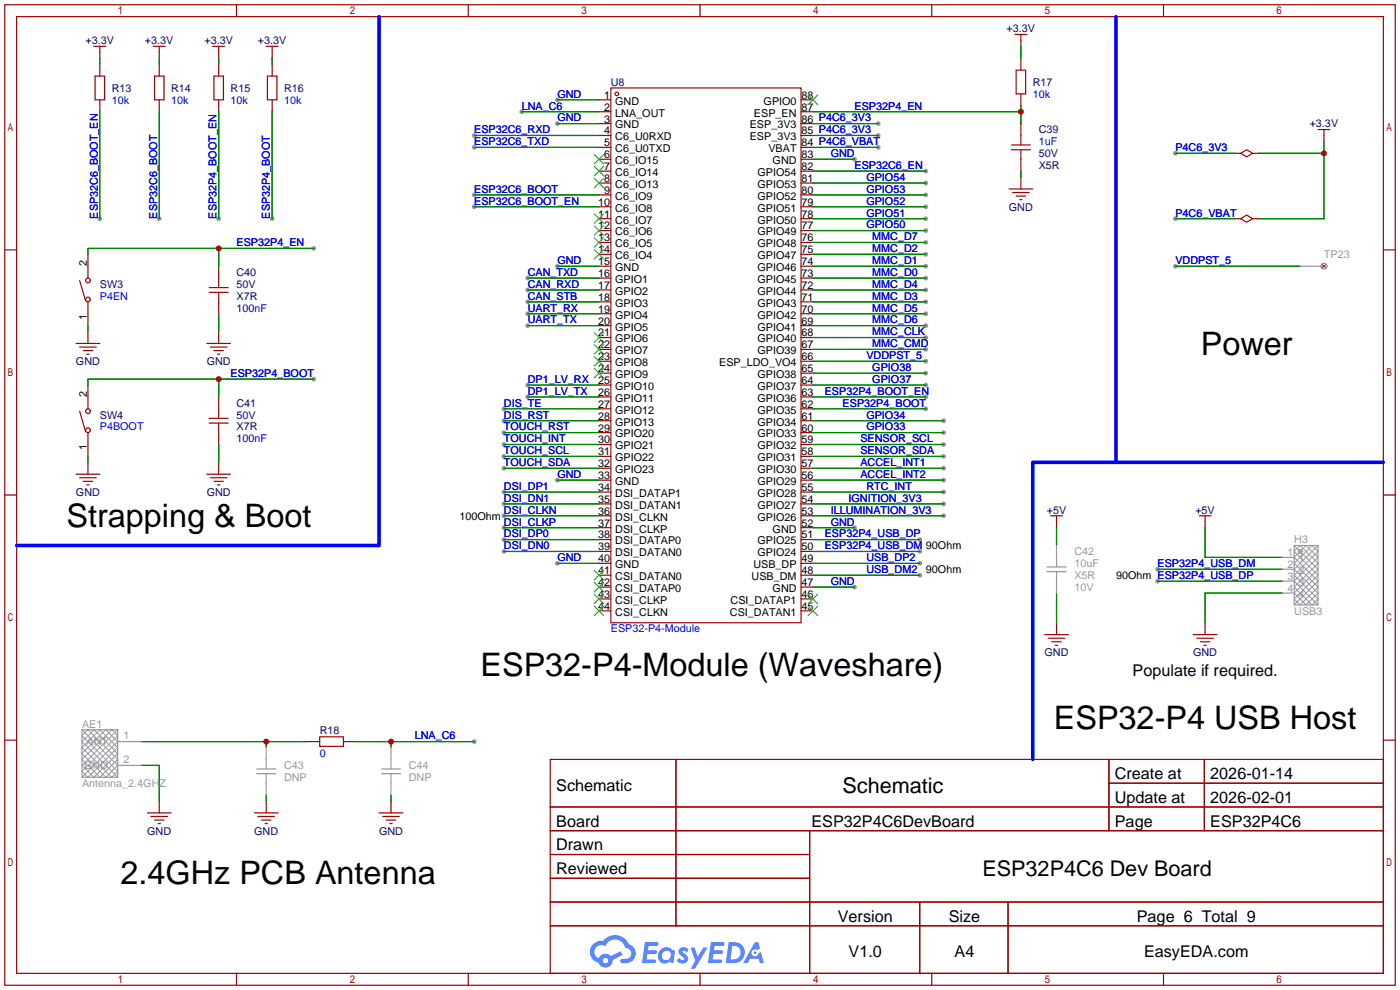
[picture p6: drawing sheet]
<svg xmlns="http://www.w3.org/2000/svg" width="299mm" height="212mm" viewBox="0 0 299 212" stroke-linecap="round" stroke-linejoin="round" font-family="sans-serif">
<g fill="#999">
<circle cx="101.3" cy="31.5" r=".51"/>
<circle cx="101.3" cy="29" r=".51"/>
<circle cx="197.9" cy="36.6" r=".51"/>
<circle cx="101.3" cy="41.7" r=".51"/>
<circle cx="196.6" cy="122.9" r=".51"/>
<circle cx="196.6" cy="120.4" r=".51"/>
<circle cx="196.6" cy="117.9" r=".51"/>
<circle cx="196.6" cy="115.3" r=".51"/>
<circle cx="247.4" cy="124.2" r=".51"/>
<circle cx="247.4" cy="121.7" r=".51"/>
<circle cx="101.3" cy="44.2" r=".51"/>
<circle cx="21.3" cy="46.7" r=".51"/>
<circle cx="197.9" cy="84.8" r=".51"/>
<circle cx="197.9" cy="87.4" r=".51"/>
<circle cx="46.7" cy="46.7" r=".51"/>
<circle cx="58.2" cy="46.7" r=".51"/>
<circle cx="34" cy="46.7" r=".51"/>
<circle cx="67.1" cy="53.1" r=".51"/>
<circle cx="67.1" cy="81" r=".51"/>
<circle cx="119.1" cy="21.3" r=".51"/>
<circle cx="119.1" cy="26.4" r=".51"/>
<circle cx="187.7" cy="31.5" r=".51"/>
<circle cx="187.7" cy="29" r=".51"/>
<circle cx="187.7" cy="26.4" r=".51"/>
<circle cx="251.2" cy="32.8" r=".51"/>
<circle cx="119.1" cy="56.9" r=".51"/>
<circle cx="119.1" cy="102.6" r=".51"/>
<circle cx="182.6" cy="34" r=".51"/>
<circle cx="182.6" cy="112.8" r=".51"/>
<circle cx="182.6" cy="125.5" r=".51"/>
<circle cx="197.9" cy="69.6" r=".51"/>
<circle cx="197.9" cy="67.1" r=".51"/>
<circle cx="197.9" cy="64.5" r=".51"/>
<circle cx="197.9" cy="62" r=".51"/>
<circle cx="197.9" cy="59.4" r=".51"/>
<circle cx="119.1" cy="120.4" r=".51"/>
<circle cx="112.8" cy="62" r=".51"/>
<circle cx="112.8" cy="64.5" r=".51"/>
<circle cx="112.8" cy="67.1" r=".51"/>
<circle cx="107.7" cy="115.3" r=".51"/>
<circle cx="107.7" cy="117.9" r=".51"/>
<circle cx="107.7" cy="112.8" r=".51"/>
<circle cx="107.7" cy="110.2" r=".51"/>
<circle cx="107.7" cy="107.7" r=".51"/>
<circle cx="107.7" cy="105.2" r=".51"/>
<circle cx="112.8" cy="82.3" r=".51"/>
<circle cx="112.8" cy="84.8" r=".51"/>
<circle cx="107.7" cy="89.9" r=".51"/>
<circle cx="107.7" cy="92.5" r=".51"/>
<circle cx="107.7" cy="95" r=".51"/>
<circle cx="107.7" cy="97.5" r=".51"/>
<circle cx="107.7" cy="100.1" r=".51"/>
<circle cx="201.7" cy="100.1" r=".51"/>
<circle cx="201.7" cy="97.5" r=".51"/>
<circle cx="251.2" cy="46.7" r=".51"/>
<circle cx="197.9" cy="77.2" r=".51"/>
<circle cx="251.2" cy="56.9" r=".51"/>
<circle cx="197.9" cy="46.7" r=".51"/>
<circle cx="197.9" cy="44.2" r=".51"/>
<circle cx="197.9" cy="41.7" r=".51"/>
<circle cx="101.3" cy="158.5" r=".51"/>
<circle cx="111.5" cy="23.9" r=".51"/>
<circle cx="197.9" cy="82.3" r=".51"/>
<circle cx="197.9" cy="79.8" r=".51"/>
<circle cx="197.9" cy="74.7" r=".51"/>
<circle cx="197.9" cy="72.1" r=".51"/>
<circle cx="197.9" cy="56.9" r=".51"/>
<circle cx="197.9" cy="49.3" r=".51"/>
<circle cx="197.9" cy="51.8" r=".51"/>
<circle cx="197.9" cy="54.4" r=".51"/>
<circle cx="197.9" cy="39.1" r=".51"/>
<circle cx="201.7" cy="110.2" r=".51"/>
<circle cx="201.7" cy="107.7" r=".51"/>
<circle cx="112.8" cy="59.4" r=".51"/>
<circle cx="112.8" cy="69.6" r=".51"/>
<circle cx="201.7" cy="92.5" r=".51"/>
<circle cx="201.7" cy="89.9" r=".51"/>
<circle cx="201.7" cy="95" r=".51"/>
<circle cx="201.7" cy="105.2" r=".51"/>
<circle cx="201.7" cy="102.6" r=".51"/>
<circle cx="107.7" cy="87.4" r=".51"/>
</g>
<g fill="none" stroke="#a10000" stroke-width=".25">
<path d="M1 1h297.2v209.6h-297.2zM3.6 3.6h292.1v204.4h-292.1zM50.5 1v2.6M100.1 1v2.6M149.6 1v2.6M199.1 1v2.6M248.7 1v2.6M1 53.4h2.6M295.7 53.4h2.5M1 105.8h2.6M295.7 105.8h2.5M1 158.2h2.6"/>
<path d="M295.7 158.2h2.5M117.6 162.3h178.1v45.7h-178.1zM117.6 172.5h178.1M117.6 177.5h178.1M144.5 162.3v35.6M173 177.5v30.5M237 162.3v15.2M237 167.4h58.7M257.4 162.3v15.2M117.6 182.6h55.4M117.6 192.8h178.1M117.6 187.7h55.4"/>
<path d="M117.6 197.9h178.1M196.6 192.8v15.2M215.4 192.8v15.2M50.5 208v2.6M100.1 208v2.6M149.6 208v2.6M199.1 208v2.6M248.7 208v2.6"/>
</g>
<g fill="#5487ff">
<path d="M145.3 202.7a1.3 1.3 0 0 1 1.9 .3l-.4 .6a.54 .54 0 0 0-.9-.2l.1 .2a1.34 1.34 0 0 1 .9 1.8 1.47 1.47 0 0 1-2.3-.1l.5-.6 .8 .5a.31 .31 0 0 0 .4-.3 .31 .31 0 0 0-.3-.4 1.12 1.12 0 0 1-.7-1.8z"/>
<path d="M147.6 202.5h.9l.6 2 1.2-2h.9l-2.7 4.6h-.9l1-1.7z"/>
<path d="M137.8 201.4h1.7a1.31 1.31 0 0 1 1.2 .2 .4 .4 0 0 1-.3 .5l-1.8 .1-.1 .9h1.6a.4 .4 0 0 1 .4 .4 .4 .4 0 0 1-.5 .4h-1.6l-.2 1.2h1.4a.46 .46 0 0 1 .5 0 .46 .46 0 0 1 .1 .5l-.4 .2h-2.6z"/>
<path d="M151.9 201.4h1.7a1.32 1.32 0 0 1 1.2 .2 .39 .39 0 0 1-.3 .5l-1.8 .1-.1 .9h1.6a.4 .4 0 0 1 .4 .4 .4 .4 0 0 1-.4 .4h-1.7l-.2 1.2h1.4a.46 .46 0 0 1 .5 0 .46 .46 0 0 1 .1 .5l-.4 .2h-2.6z"/>
<path d="M161.3 201.4h.8l.3 1.3-.6 .4a.75 .75 0 0 0-1.1 .3 .75 .75 0 0 0 .5 1 .75 .75 0 0 0 .9-.7l.5-.2 .6 2.3h-.8l-.3-.9h-1.8l-.5 .9h-1z"/>
<path d="M155.7 201.4l-.6 4.4h1.5a2.27 2.27 0 0 0 2.6-2.2 2.27 2.27 0 0 0-2.7-2.2zM156.5 202.1a1.5 1.5 0 0 1 1.8 1.6 1.5 1.5 0 0 1-1.9 1.4h-.3z"/>
<path d="M141.2 203a1.6 1.6 0 0 0-.3 2.3 1.6 1.6 0 0 0 2.3 .2l.7 .3 .3-2.4-.1-.3-.5-.1a1.58 1.58 0 0 0-2.4 0zM141.8 203.5a.98 .98 0 0 1 1.6 .4 .98 .98 0 0 1-1.1 1.3 .94 .94 0 0 1-.9-.7 .94 .94 0 0 1 .4-1z"/>
<path d="M126.8 201.8a2.37 2.37 0 0 0 1.1 4 1.54 1.54 0 0 0 1.8 1 1.54 1.54 0 0 0 1.2-1.6l2.2-1.1-.5-.8-2 1a1.57 1.57 0 0 0-2.7 .5 1.5 1.5 0 0 1-.7-2.1 1.5 1.5 0 0 1 2.2-.5 2.23 2.23 0 0 1 2.3-1.4 2.23 2.23 0 0 1 2 1.8 1.16 1.16 0 0 1 1.2 1.1 1.16 1.16 0 0 1-1.1 1.2h-.7a.47 .47 0 0 0-.5 .4 .47 .47 0 0 0 .4 .5 2.17 2.17 0 0 0 2.5-.9 2.17 2.17 0 0 0-.3-2.7l-.8-.4a3.2 3.2 0 0 0-5.5-.7l-1.1 .1zM128.8 205.3a.6 .6 0 0 1 1.2 0 .6 .6 0 0 1-1.2 0z"/>
<circle cx="161.4" cy="203.6" r=".28"/>
</g>
<g fill="none" stroke="#a10000" stroke-width=".25">
<path d="M20.1 9.9h2.5M20.3 16.3h2.1v5h-2.1zM21.3 9.9v2.5M21.3 13.7v2.6M32.8 9.9h2.5M33 16.3h2.1v5h-2.1zM34 9.9v2.5M34 13.7v2.6M45.5 9.9h2.5M45.7 16.3h2.1v5h-2.1zM46.7 9.9v2.5M46.7 13.7v2.6"/>
<path d="M56.9 9.9h2.5M57.1 16.3h2.1v5h-2.1zM58.2 9.9v2.5M58.2 13.7v2.6M130.6 18.8h40.6v114.3h-40.6zM216.9 7.4h2.6M217.2 15h2v5.1h-2zM218.2 7.4v2.5M218.2 12.4v2.6M21.3 21.3v2.6M34 21.3v2.6M46.7 21.3v2.6"/>
<path d="M58.2 21.3v2.6M128 21.3h2.6M128 23.9h2.6M128 26.4h2.6M128 29h2.6M128 31.5h2.6M128 34h2.6M128 36.6h2.6M128 39.1h2.6M171.2 21.3h2.5M171.2 23.9h2.5M171.2 26.4h2.5"/>
<path d="M171.2 29h2.5M171.2 31.5h2.5M171.2 34h2.5M171.2 36.6h2.5M171.2 39.1h2.5M216.2 31h4M216.2 32h4M218.2 20.1v2.5M218.2 26.4v4.6M218.2 32v4.6M218.2 37.8v2.6M263.9 32.8h1.3"/>
<path d="M265.2 32.8l1.2-.8 1.3 .8-1.3 .7zM267.7 32.8h1.3M281.7 27.7h2.5M283 27.7v2.5M17 59.9l1.3 4.4M18.8 54.4v5M46.7 56.9v4.6M128 41.7h2.6M128 44.2h2.6M128 46.7h2.6M128 49.3h2.6M128 51.8h2.6"/>
<path d="M128 54.4h2.6M128 56.9h2.6M128 59.4h2.6M171.2 41.7h2.5M171.2 44.2h2.5M171.2 46.7h2.5M171.2 49.3h2.5M171.2 51.8h2.5M171.2 54.4h2.5M171.2 56.9h2.5M171.2 59.4h2.5M215.6 40.4h5.1"/>
<path d="M216.4 41.1h3.6M217.2 41.9h2M217.9 42.7h.5M263.9 46.7h1.3M265.2 46.7l1.2-.7 1.3 .7-1.3 .8zM267.7 46.7h1.3M16.3 73.4h5M17 74.2h3.6M17.8 74.9h2M18.5 75.7h.5M18.8 64.5v5.1M18.8 70.9v2.5"/>
<path d="M44.2 73.4h5.1M44.7 61.5h4.1M44.7 62.5h4.1M45 74.2h3.5M45.7 74.9h2.1M46.5 75.7h.5M46.7 62.5v4.6M46.7 70.9v2.5M128 62h2.6M128 64.5h2.6M128 67.1h2.6M128 69.6h2.6"/>
<path d="M128 72.1h2.6M128 74.7h2.6M128 77.2h2.6M128 79.8h2.6M171.2 62h2.5M171.2 64.5h2.5M171.2 67.1h2.5M171.2 69.6h2.5M171.2 72.1h2.5M171.2 74.7h2.5M171.2 77.2h2.5M171.2 79.8h2.5"/>
<path d="M17 87.9l1.3 4.3M18.8 82.3v5.1M18.8 92.5v5M18.8 98.8v2.5M44.7 89.4h4.1M44.7 90.4h4.1M46.7 84.8v4.6M46.7 90.4v4.6M46.7 98.8v2.5M128 82.3h2.6M128 84.8h2.6M128 87.4h2.6"/>
<path d="M128 89.9h2.6M128 92.5h2.6M128 95h2.6M128 97.5h2.6M171.2 82.3h2.5M171.2 84.8h2.5M171.2 87.4h2.5M171.2 89.9h2.5M171.2 92.5h2.5M171.2 95h2.5M171.2 97.5h2.5M16.3 101.3h5"/>
<path d="M17 102.1h3.6M17.8 102.9h2M18.5 103.6h.5M44.2 101.3h5.1M45 102.1h3.5M45.7 102.9h2.1M46.5 103.6h.5M128 100.1h2.6M128 102.6h2.6M128 105.2h2.6M128 107.7h2.6M128 110.2h2.6"/>
<path d="M128 112.8h2.6M128 115.3h2.6M128 117.9h2.6M171.2 100.1h2.5M171.2 102.6h2.5M171.2 105.2h2.5M171.2 107.7h2.5M171.2 110.2h2.5M171.2 112.8h2.5M171.2 115.3h2.5M171.2 117.9h2.5M224.5 110.2h2.6"/>
<path d="M225.8 110.2v2.6M256.3 110.2h2.5M257.6 110.2v2.6M128 120.4h2.6M128 122.9h2.6M128 125.5h2.6M128 128h2.6M128 130.6h2.6M171.2 120.4h2.5M171.2 122.9h2.5M171.2 125.5h2.5M171.2 128h2.5"/>
<path d="M171.2 130.6h2.5M223.3 135.6h5M224 136.4h3.6M224.8 137.2h2M225.6 137.9h.5M225.8 133.1v2.5M255 135.6h5.1M255.8 136.4h3.5M256.5 137.2h2.1M257.3 137.9h.5M257.6 133.1v2.5M65.8 158.5h2.5"/>
<path d="M68.3 157.5h5.1v2h-5.1zM73.4 158.5h2.5M31.5 173.7h5.1M32.3 174.5h3.5M33 175.3h2.1M33.8 176h.5M34 171.2v2.5M54.4 173.7h5M55.1 174.5h3.6M55.9 175.3h2M56.6 176h.5M56.9 171.2v2.5"/>
<path d="M81 173.7h5.1M81.8 174.5h3.5M82.5 175.3h2.1M83.3 176h.5M83.6 171.2v2.5"/>
<circle cx="131.8" cy="20.1" r=".38"/>
<circle cx="18.8" cy="59.9" r=".51"/>
<circle cx="18.8" cy="64" r=".51"/>
<circle cx="18.8" cy="91.9" r=".51"/>
<circle cx="18.8" cy="87.9" r=".51"/>
</g>
<g fill="none" stroke="#3c3" stroke-width=".25">
<path d="M127 33l2 2.1M127 35.6l2 2M127 38.1l2 2M129 33l-2 2.1M129 35.6l-2 2M129 38.1l-2 2M172.7 20.3l2.1 2.1M174.8 20.3l-2.1 2.1M127 45.7l2 2.1M127 48.3l2 2M127 50.8l2 2M127 53.3l2 2.1"/>
<path d="M129 45.7l-2 2.1M129 48.3l-2 2M129 50.8l-2 2M129 53.3l-2 2.1M127 71.1l2 2.1M127 73.7l2 2M127 76.2l2 2M127 78.7l2 2.1M129 71.1l-2 2.1M129 73.7l-2 2M129 76.2l-2 2M129 78.7l-2 2.1"/>
<path d="M127 121.9l2 2.1M127 124.5l2 2M127 127l2 2M127 129.5l2 2.1M129 121.9l-2 2.1M129 124.5l-2 2M129 127l-2 2M129 129.5l-2 2.1M172.7 129.5l2.1 2.1M172.7 127l2.1 2M174.8 129.5l-2.1 2.1M174.8 127l-2.1 2"/>
</g>
<g fill="none" stroke="#008700" stroke-width=".25">
<path d="M21.3 12.4v1.3M34 12.4v1.3M46.7 12.4v1.3M58.2 12.4v1.3M218.2 9.9v2.5M21.3 23.9v22.8M34 23.9v22.8M46.7 23.9v22.8M58.2 23.9v22.8M101.3 31.5h26.7M101.3 29h26.7M111.5 23.9h16.5"/>
<path d="M119.1 21.3h8.9M119.1 26.4h8.9M173.7 31.5h14M173.7 29h14M173.7 36.6h24.2M173.7 23.9h44.5M173.7 26.4h14M173.7 34h8.9M173.7 39.1h24.2M218.2 22.6v3.8M218.2 36.6v1.2M251.2 32.8h12.7"/>
<path d="M269 32.8h14M283 30.2v16.5h-14M46.7 53.1v3.8M67.1 53.1h-48.3v1.3M101.3 41.7h26.7M101.3 44.2h26.7M112.8 59.4h15.2M119.1 56.9h8.9M173.7 41.7h24.2M173.7 44.2h24.2M173.7 46.7h24.2M173.7 56.9h24.2"/>
<path d="M173.7 59.4h24.2M173.7 49.3h24.2M173.7 51.8h24.2M173.7 54.4h24.2M251.2 46.7h12.7M251.2 56.9h26.7M18.8 69.6v1.3M46.7 67.1v3.8M112.8 69.6h15.2M112.8 67.1h15.2M112.8 64.5h15.2M112.8 62h15.2"/>
<path d="M173.7 69.6h24.2M173.7 67.1h24.2M173.7 64.5h24.2M173.7 62h24.2M173.7 77.2h24.2M173.7 79.8h24.2M173.7 74.7h24.2M173.7 72.1h24.2M18.8 97.5v1.3M46.7 81v3.8M46.7 95v3.8M67.1 81h-48.3v1.3"/>
<path d="M107.7 87.4h20.3M107.7 89.9h20.3M107.7 92.5h20.3M107.7 95h20.3M107.7 97.5h20.3M112.8 84.8h15.2M112.8 82.3h15.2M173.7 84.8h24.2M173.7 87.4h24.2M173.7 82.3h24.2M173.7 89.9h28M173.7 92.5h28"/>
<path d="M173.7 95h28M173.7 97.5h28M107.7 117.9h20.3M107.7 115.3h20.3M107.7 112.8h20.3M107.7 110.2h20.3M107.7 107.7h20.3M107.7 105.2h20.3M107.7 100.1h20.3M119.1 102.6h8.9M173.7 117.9h22.9M173.7 115.3h22.9"/>
<path d="M173.7 102.6h28M173.7 112.8h8.9M173.7 110.2h28M173.7 107.7h28M173.7 105.2h28M173.7 100.1h28M225.8 112.8v3.8M257.6 112.8v6.3h16.5M119.1 120.4h8.9M173.7 122.9h22.9M173.7 120.4h22.9M173.7 125.5h8.9"/>
<path d="M225.8 126.7v6.4M247.4 124.2h26.7M247.4 121.7h26.7M274.1 126.7h-16.5v6.4M30.2 158.5h35.6M56.9 158.5v1.3M75.9 158.5h25.4M83.6 158.5v1.3M30.2 163.6h3.8v7.6M56.9 169.9v1.3M83.6 169.9v1.3"/>
</g>
<path d="M81 3.6v113h-77.4M238.5 3.6v95.2h57.2M238.5 98.8h-17.8v63.5" fill="none" stroke="#00f" stroke-width=".76"/>
<g fill="none" stroke="#999" stroke-width=".25">
<path d="M277.9 56.9h5.1M225.8 116.6v4.6M274.1 119.1h2.5M276.6 116.6h5.1v12.7h-5.1zM223.8 122.2h4M223.8 121.2h4M225.8 122.2v4.5M274.1 121.7h2.5M274.1 124.2h2.5M274.1 126.7h2.5M17.5 156h7.6v10.1h-7.6zM25.1 158.5h5.1"/>
<path d="M56.9 159.8v4.5M83.6 159.8v4.5M25.1 163.6h5.1M54.9 164.3h4M54.9 165.4h4M56.9 165.4v4.5M81.5 164.3h4.1M81.5 165.4h4.1M83.6 165.4v4.5"/>
<circle cx="283" cy="56.9" r=".63"/>
<circle cx="277.9" cy="117.9" r=".38"/>
</g>
<path d="M276.6 116.6l5.1 5.1-5.1 5 2.5 2.6 2.6-2.6-5.1-5 5.1-5.1M277.9 116.6l-1.3 1.3 5.1 5-5.1 5.1 1.3 1.3 3.8-3.8-5.1-5.1 3.8-3.8 1.3 1.3-5.1 5 5.1 5.1-1.3 1.3-3.8-3.8 5.1-5.1zM278 117.5l.2 .2M278.2 118l-.2 .2M276.6 129.3l5.1-5.1-5.1-5.1 2.5-2.5 2.6 2.5-5.1 5.1 5.1 5.1M17.5 157.2l7.6 7.6-1.2 1.3-6.4-6.3 3.8-3.8 3.8 3.8-6.3 6.3-1.3-1.3 7.6-7.6-1.2-1.2-6.4 6.3 3.8 3.8 3.8-3.8-6.3-6.3zM17.5 156l7.6 7.6-2.5 2.5-5.1-5.1 5.1-5 2.5 2.5-7.6 7.6M25.1 156l-7.6 7.6 2.6 2.5 5-5.1-5-5-2.6 2.5 7.6 7.6" fill="none" stroke="#999" stroke-width=".21"/>
<path d="M282.5 56.4l.9 .9M283.4 56.4l-.9 .9" fill="none" stroke="#f00" stroke-width=".21"/>
<g fill="#c00">
<circle cx="218.2" cy="23.9" r=".63"/>
<circle cx="46.7" cy="53.1" r=".63"/>
<circle cx="46.7" cy="81" r=".63"/>
<circle cx="283" cy="32.8" r=".63"/>
<circle cx="56.9" cy="158.5" r=".63"/>
<circle cx="83.6" cy="158.5" r=".63"/>
</g>
<g font-size="6.9">
<text x="256.6" y="75.8">Power</text>
<text x="14.2" y="112.7">Strapping &amp; Boot</text>
<text x="102.7" y="144.4">ESP32-P4-Module (Waveshare)</text>
<text x="225.2" y="155.8">ESP32-P4 USB Host</text>
<text x="25.7" y="188.9">2.4GHz PCB Antenna</text>
</g>
<g font-size="4.6">
<text x="180.1" y="169.4">Schematic</text>
<text x="210" y="187.2">ESP32P4C6 Dev Board</text>
</g>
<g font-size="3.5">
<text x="242.1" y="144.5">Populate if required.</text>
<text x="238.3" y="166.5">Create at</text>
<text x="258.7" y="166.5">2026-01-14</text>
<text x="118.9" y="169.1">Schematic</text>
<text x="238.3" y="171.6">Update at</text>
<text x="258.7" y="171.6">2026-02-01</text>
<text x="118.9" y="176.7">Board</text>
<text x="173.4" y="176.7">ESP32P4C6DevBoard</text>
<text x="238.3" y="176.7">Page</text>
<text x="258.7" y="176.7">ESP32P4C6</text>
<text x="118.9" y="181.8">Drawn</text>
<text x="118.9" y="186.8">Reviewed</text>
<text x="179.1" y="197">Version</text>
<text x="202.8" y="197">Size</text>
<text x="243" y="197">Page 6 Total 9</text>
<text x="181.4" y="204.6">V1.0</text>
<text x="204" y="204.6">A4</text>
<text x="244.5" y="204.6">EasyEDA.com</text>
</g>
<g font-size="2.3" fill="#000080">
<text x="18.3" y="9.4">+3.3V</text>
<text x="31" y="9.4">+3.3V</text>
<text x="43.7" y="9.4">+3.3V</text>
<text x="55.1" y="9.4">+3.3V</text>
<text x="215.1" y="6.9">+3.3V</text>
<text x="23.9" y="19.6">R13</text>
<text x="36.6" y="19.6">R14</text>
<text x="49.3" y="19.6">R15</text>
<text x="60.7" y="19.6">R16</text>
<text x="130.6" y="18.3">U8</text>
<text x="220.7" y="18.3">R17</text>
<text x="222" y="28.5">C39</text>
<text x="279.9" y="27.2">+3.3V</text>
<text x="222" y="33.6">50V</text>
<text x="222" y="36.1">X5R</text>
<text x="215.6" y="45">GND</text>
<text x="50.5" y="59">C40</text>
<text x="21.3" y="61.5">SW3</text>
<text x="50.5" y="61.5">50V</text>
<text x="50.5" y="64.1">X7R</text>
<text x="16.2" y="78">GND</text>
<text x="44.2" y="78">GND</text>
<text x="21.3" y="89.5">SW4</text>
<text x="50.5" y="89.5">50V</text>
<text x="50.5" y="86.9">C41</text>
<text x="50.5" y="92">X7R</text>
<text x="16.2" y="106">GND</text>
<text x="44.2" y="106">GND</text>
<text x="223.7" y="109.8">+5V</text>
<text x="255.5" y="109.8">+5V</text>
<text x="223.2" y="140.3">GND</text>
<text x="255" y="140.3">GND</text>
<text x="68.3" y="156.8">R18</text>
<text x="31.5" y="178.4">GND</text>
<text x="54.3" y="178.4">GND</text>
<text x="81" y="178.4">GND</text>
</g>
<g font-size="2.3" fill="#00f">
<text x="23.9" y="22.1">10k</text>
<text x="36.6" y="22.1">10k</text>
<text x="49.3" y="22.1">10k</text>
<text x="60.7" y="22.1">10k</text>
<text x="111.5" y="23.4">LNA_C6</text>
<text x="119.1" y="20.9">GND</text>
<text x="182.6" y="23.4">ESP32P4_EN</text>
<text x="220.7" y="20.9">10k</text>
<text x="101.3" y="28.5">ESP32C6_RXD</text>
<text x="119.1" y="26">GND</text>
<text x="101.3" y="31">ESP32C6_TXD</text>
<text x="177.5" y="33.6">GND</text>
<text x="222" y="31">1uF</text>
<text x="251.2" y="32.3">P4C6_3V3</text>
<text x="101.3" y="41.2">ESP32C6_BOOT</text>
<text x="182.6" y="36.1">ESP32C6_EN</text>
<text x="185.2" y="41.2">GPIO53</text>
<text x="185.2" y="38.7">GPIO54</text>
<text x="20.9" y="46.7" transform="rotate(-90 20.9 46.7)">ESP32C6_BOOT_EN</text>
<text x="33.6" y="46.7" transform="rotate(-90 33.6 46.7)">ESP32C6_BOOT</text>
<text x="46.3" y="46.7" transform="rotate(-90 46.3 46.7)">ESP32P4_BOOT_EN</text>
<text x="57.7" y="46.7" transform="rotate(-90 57.7 46.7)">ESP32P4_BOOT</text>
<text x="101.3" y="43.7">ESP32C6_BOOT_EN</text>
<text x="185.2" y="46.3">GPIO51</text>
<text x="185.2" y="43.7">GPIO52</text>
<text x="251.2" y="46.3">P4C6_VBAT</text>
<text x="50.5" y="52.6">ESP32P4_EN</text>
<text x="185.2" y="48.8">GPIO50</text>
<text x="186.4" y="51.4">MMC_D7</text>
<text x="186.4" y="53.9">MMC_D2</text>
<text x="112.8" y="59">CAN_TXD</text>
<text x="119.1" y="56.4">GND</text>
<text x="186.4" y="59">MMC_D0</text>
<text x="186.4" y="56.4">MMC_D1</text>
<text x="251.2" y="56.4">VDDPST_5</text>
<text x="21.3" y="64.1">P4EN</text>
<text x="112.8" y="61.5">CAN_RXD</text>
<text x="112.8" y="64.1">CAN_STB</text>
<text x="186.4" y="64.1">MMC_D3</text>
<text x="186.4" y="61.5">MMC_D4</text>
<text x="50.5" y="66.6">100nF</text>
<text x="112.8" y="66.6">UART_RX</text>
<text x="112.8" y="69.1">UART_TX</text>
<text x="186.4" y="69.1">MMC_D6</text>
<text x="186.4" y="66.6">MMC_D5</text>
<text x="186.4" y="71.7">MMC_CLK</text>
<text x="185.2" y="76.8">VDDPST_5</text>
<text x="186.4" y="74.2">MMC_CMD</text>
<text x="49.3" y="80.6">ESP32P4_BOOT</text>
<text x="112.8" y="81.8">DP1_LV_RX</text>
<text x="186.4" y="81.8">GPIO37</text>
<text x="186.4" y="79.3">GPIO38</text>
<text x="107.7" y="89.5">DIS_RST</text>
<text x="107.7" y="86.9">DIS_TE</text>
<text x="112.8" y="84.4">DP1_LV_TX</text>
<text x="176.3" y="84.4">ESP32P4_BOOT_EN</text>
<text x="180.1" y="86.9">ESP32P4_BOOT</text>
<text x="185.2" y="89.5">GPIO34</text>
<text x="21.3" y="92">P4BOOT</text>
<text x="50.5" y="94.5">100nF</text>
<text x="107.7" y="92">TOUCH_RST</text>
<text x="107.7" y="94.5">TOUCH_INT</text>
<text x="183.9" y="94.5">SENSOR_SCL</text>
<text x="185.2" y="92">GPIO33</text>
<text x="107.7" y="97.1">TOUCH_SCL</text>
<text x="107.7" y="99.6">TOUCH_SDA</text>
<text x="183.9" y="99.6">ACCEL_INT1</text>
<text x="183.9" y="97.1">SENSOR_SDA</text>
<text x="107.7" y="107.2">DSI_DN1</text>
<text x="107.7" y="104.7">DSI_DP1</text>
<text x="119.1" y="102.2">GND</text>
<text x="181.4" y="107.2">IGNITION_3V3</text>
<text x="183.9" y="102.2">ACCEL_INT2</text>
<text x="185.2" y="104.7">RTC_INT</text>
<text x="107.7" y="112.3">DSI_CLKP</text>
<text x="107.7" y="109.8">DSI_CLKN</text>
<text x="177.5" y="112.3">GND</text>
<text x="177.5" y="109.8">ILLUMINATION_3V3</text>
<text x="107.7" y="114.9">DSI_DP0</text>
<text x="107.7" y="117.4">DSI_DN0</text>
<text x="119.1" y="119.9">GND</text>
<text x="176.3" y="117.4">ESP32P4_USB_DM 90Ohm</text>
<text x="176.3" y="114.9">ESP32P4_USB_DP</text>
<text x="185.2" y="119.9">USB_DP2</text>
<text x="177.5" y="125">GND</text>
<text x="185.2" y="122.5">USB_DM2</text>
<text x="247.4" y="121.2">ESP32P4_USB_DM</text>
<text x="130.6" y="135.2">ESP32-P4-Module</text>
<text x="68.3" y="161.8">0</text>
<text x="88.6" y="158">LNA_C6</text>
</g>
<g font-size="2.3">
<text x="129.1" y="21.1">1</text>
<text x="129.1" y="23.6">2</text>
<text x="131.5" y="22.4">GND</text>
<text x="163.2" y="22.4">GPIO0</text>
<text x="171.3" y="23.6">87</text>
<text x="171.3" y="21.1">88</text>
<text x="129.1" y="26.2">3</text>
<text x="129.1" y="28.7">4</text>
<text x="131.5" y="24.9">LNA_OUT</text>
<text x="131.5" y="27.5">GND</text>
<text x="131.5" y="30">C6_U0RXD</text>
<text x="160.2" y="30">ESP_3V3</text>
<text x="160.2" y="27.5">ESP_3V3</text>
<text x="161.1" y="24.9">ESP_EN</text>
<text x="171.3" y="28.7">85 P4C6_3V3</text>
<text x="171.3" y="26.2">86 P4C6_3V3</text>
<text x="129.1" y="31.3">5</text>
<text x="129.1" y="33.8">6</text>
<text x="131.5" y="32.5">C6_U0TXD</text>
<text x="131.5" y="35.1">C6_IO15</text>
<text x="164.2" y="32.5">VBAT</text>
<text x="165.1" y="35.1">GND</text>
<text x="171.3" y="33.8">83</text>
<text x="171.3" y="31.3">84 P4C6_VBAT</text>
<text x="129.1" y="36.3">7</text>
<text x="129.1" y="38.9">8</text>
<text x="129.1" y="41.4">9</text>
<text x="131.5" y="37.6">C6_IO14</text>
<text x="131.5" y="40.2">C6_IO13</text>
<text x="161.9" y="40.2">GPIO53</text>
<text x="161.9" y="37.6">GPIO54</text>
<text x="171.3" y="41.4">80</text>
<text x="171.3" y="38.9">81</text>
<text x="171.3" y="36.3">82</text>
<text x="127.9" y="44">10</text>
<text x="127.9" y="46.5">11</text>
<text x="131.5" y="42.7">C6_IO9</text>
<text x="131.5" y="45.2">C6_IO8</text>
<text x="131.5" y="47.8">C6_IO7</text>
<text x="161.9" y="47.8">GPIO50</text>
<text x="161.9" y="45.2">GPIO51</text>
<text x="161.9" y="42.7">GPIO52</text>
<text x="171.3" y="46.5">78</text>
<text x="171.3" y="44">79</text>
<text x="127.9" y="49">12</text>
<text x="127.9" y="51.6">13</text>
<text x="131.5" y="50.3">C6_IO6</text>
<text x="131.5" y="52.9">C6_IO5</text>
<text x="161.9" y="52.9">GPIO48</text>
<text x="161.9" y="50.3">GPIO49</text>
<text x="171.3" y="51.6">76</text>
<text x="171.3" y="49">77</text>
<text x="18.6" y="56.9" transform="rotate(-90 18.6 56.9)">2</text>
<text x="127.9" y="54.1">14</text>
<text x="127.9" y="56.7">15</text>
<text x="127.9" y="59.2">16</text>
<text x="131.5" y="55.4">C6_IO4</text>
<text x="131.5" y="57.9">GND</text>
<text x="161.9" y="57.9">GPIO46</text>
<text x="161.9" y="55.4">GPIO47</text>
<text x="171.3" y="59.2">73</text>
<text x="171.3" y="56.7">74</text>
<text x="171.3" y="54.1">75</text>
<text x="127.9" y="61.7">17</text>
<text x="127.9" y="64.3">18</text>
<text x="131.5" y="60.5">GPIO1</text>
<text x="131.5" y="63">GPIO2</text>
<text x="131.5" y="65.6">GPIO3</text>
<text x="161.9" y="65.6">GPIO43</text>
<text x="161.9" y="63">GPIO44</text>
<text x="161.9" y="60.5">GPIO45</text>
<text x="171.3" y="64.3">71</text>
<text x="171.3" y="61.7">72</text>
<text x="18.6" y="68.3" transform="rotate(-90 18.6 68.3)">1</text>
<text x="127.9" y="66.8">19</text>
<text x="127.9" y="69.4">20</text>
<text x="127.9" y="71.9">21</text>
<text x="131.5" y="68.1">GPIO4</text>
<text x="131.5" y="70.6">GPIO5</text>
<text x="161.9" y="70.6">GPIO41</text>
<text x="161.9" y="68.1">GPIO42</text>
<text x="171.3" y="71.9">68</text>
<text x="171.3" y="69.4">69</text>
<text x="171.3" y="66.8">70</text>
<text x="127.9" y="74.4">22</text>
<text x="127.9" y="77">23</text>
<text x="131.5" y="73.2">GPIO6</text>
<text x="131.5" y="75.7">GPIO7</text>
<text x="161.9" y="75.7">GPIO39</text>
<text x="161.9" y="73.2">GPIO40</text>
<text x="171.3" y="77">66</text>
<text x="171.3" y="74.4">67</text>
<text x="127.9" y="79.5">24</text>
<text x="127.9" y="82.1">25</text>
<text x="131.5" y="78.3">GPIO8</text>
<text x="131.5" y="80.8">GPIO9</text>
<text x="131.5" y="83.3">GPIO10</text>
<text x="153.7" y="78.3">ESP_LDO_VO4</text>
<text x="161.9" y="83.3">GPIO37</text>
<text x="161.9" y="80.8">GPIO38</text>
<text x="171.3" y="82.1">64</text>
<text x="171.3" y="79.5">65</text>
<text x="18.6" y="84.8" transform="rotate(-90 18.6 84.8)">2</text>
<text x="127.9" y="84.6">26</text>
<text x="127.9" y="87.1">27</text>
<text x="127.9" y="89.7">28</text>
<text x="131.5" y="85.9">GPIO11</text>
<text x="131.5" y="88.4">GPIO12</text>
<text x="161.9" y="88.4">GPIO35</text>
<text x="161.9" y="85.9">GPIO36</text>
<text x="171.3" y="89.7">61</text>
<text x="171.3" y="87.1">62</text>
<text x="171.3" y="84.6">63</text>
<text x="127.9" y="92.2">29</text>
<text x="127.9" y="94.8">30</text>
<text x="131.5" y="91">GPIO13</text>
<text x="131.5" y="93.5">GPIO20</text>
<text x="161.9" y="93.5">GPIO33</text>
<text x="161.9" y="91">GPIO34</text>
<text x="171.3" y="94.8">59</text>
<text x="171.3" y="92.2">60</text>
<text x="18.6" y="96.3" transform="rotate(-90 18.6 96.3)">1</text>
<text x="127.9" y="97.3">31</text>
<text x="127.9" y="99.8">32</text>
<text x="131.5" y="96">GPIO21</text>
<text x="131.5" y="98.6">GPIO22</text>
<text x="131.5" y="101.1">GPIO23</text>
<text x="161.9" y="101.1">GPIO30</text>
<text x="161.9" y="98.6">GPIO31</text>
<text x="161.9" y="96">GPIO32</text>
<text x="171.3" y="99.8">57</text>
<text x="171.3" y="97.3">58</text>
<text x="127.9" y="102.4">33</text>
<text x="127.9" y="104.9">34</text>
<text x="127.9" y="107.5">35</text>
<text x="131.5" y="103.7">GND</text>
<text x="131.5" y="106.2">DSI_DATAP1</text>
<text x="161.9" y="106.2">GPIO28</text>
<text x="161.9" y="103.7">GPIO29</text>
<text x="171.3" y="107.5">54</text>
<text x="171.3" y="104.9">55</text>
<text x="171.3" y="102.4">56</text>
<text x="98.2" y="111">100Ohm</text>
<text x="127.9" y="110">36</text>
<text x="127.9" y="112.5">37</text>
<text x="131.5" y="108.7">DSI_DATAN1</text>
<text x="131.5" y="111.3">DSI_CLKN</text>
<text x="131.5" y="113.8">DSI_CLKP</text>
<text x="161.9" y="111.3">GPIO26</text>
<text x="161.9" y="108.7">GPIO27</text>
<text x="165.1" y="113.8">GND</text>
<text x="171.3" y="112.5">52</text>
<text x="171.3" y="110">53</text>
<text x="127.9" y="115.1">38</text>
<text x="127.9" y="117.6">39</text>
<text x="131.5" y="116.4">DSI_DATAP0</text>
<text x="131.5" y="118.9">DSI_DATAN0</text>
<text x="161.9" y="118.9">GPIO24</text>
<text x="161.9" y="116.4">GPIO25</text>
<text x="171.3" y="117.6">50</text>
<text x="171.3" y="115.1">51</text>
<text x="127.9" y="120.2">40</text>
<text x="127.9" y="122.7">41</text>
<text x="127.9" y="125.2">42</text>
<text x="131.5" y="121.4">GND</text>
<text x="131.5" y="124">CSI_DATAN0</text>
<text x="160.6" y="124">USB_DM</text>
<text x="161" y="121.4">USB_DP</text>
<text x="171.3" y="125.2">47</text>
<text x="171.3" y="122.7">48</text>
<text x="171.3" y="120.2">49</text>
<text x="197.9" y="122.5">90Ohm</text>
<text x="238.5" y="123.7">90Ohm ESP32P4_USB_DP</text>
<text x="127.9" y="127.8">43</text>
<text x="127.9" y="130.3">44</text>
<text x="131.5" y="126.5">CSI_DATAP0</text>
<text x="131.5" y="129.1">CSI_CLKP</text>
<text x="131.5" y="131.6">CSI_CLKN</text>
<text x="156" y="131.6">CSI_DATAN1</text>
<text x="156.1" y="129.1">CSI_DATAP1</text>
<text x="165.1" y="126.5">GND</text>
<text x="171.3" y="130.3">45</text>
<text x="171.3" y="127.8">46</text>
</g>
<g font-size="2.3" fill="#999">
<text x="283" y="55.2">TP23</text>
<text x="229.6" y="118.7">C42</text>
<text x="275.2" y="118.9">1</text>
<text x="276.6" y="116.1">H3</text>
<text x="229.6" y="123.7">X5R</text>
<text x="229.6" y="121.2">10uF</text>
<text x="275.2" y="121.4">2</text>
<text x="275.2" y="124">3</text>
<text x="277.5" y="120.2">1</text>
<text x="277.5" y="122.7">2</text>
<text x="277.5" y="125.2">3</text>
<text x="229.6" y="126.3">10V</text>
<text x="275.2" y="126.5">4</text>
<text x="276.6" y="131.4">USB3</text>
<text x="277.5" y="127.8">4</text>
<text x="17.5" y="155.5">AE1</text>
<text x="18.5" y="159.3">ANT</text>
<text x="26.4" y="158">1</text>
<text x="18" y="164.4">GND</text>
<text x="26.4" y="163.1">2</text>
<text x="60.7" y="164.4">C43</text>
<text x="60.7" y="166.9">DNP</text>
<text x="87.4" y="164.4">C44</text>
<text x="87.4" y="166.9">DNP</text>
<text x="17.5" y="168.2">Antenna_2.4GHZ</text>
</g>
</svg>
